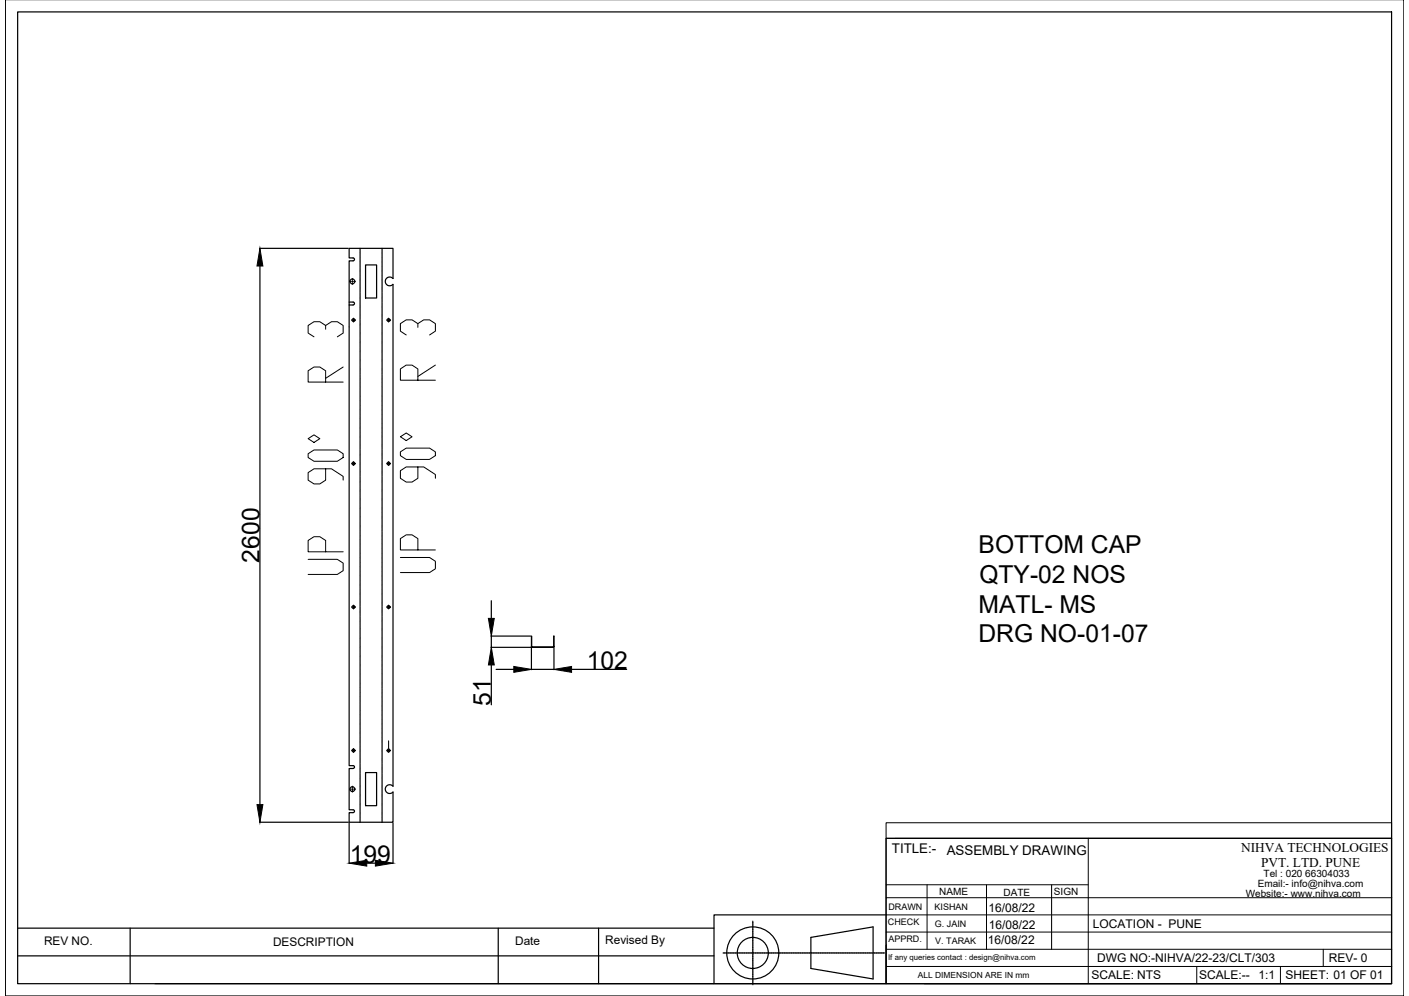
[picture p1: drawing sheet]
<svg xmlns="http://www.w3.org/2000/svg" width="297mm" height="210mm" viewBox="0 0 297 210" stroke-linecap="round" stroke-linejoin="round" font-family="sans-serif">
<!-- layer: 0 -->
<g fill="none" stroke="#000" stroke-width=".25">
<path d="M1.1 -.1v210h294.9v-210M3.7 2.5h289.7v204.8h-289.7zM54.7 52.3h18.7M54.8 56.1v113.5M75.9 52.3v.8M75.9 53.2v.1M75.9 53.4v.6M75.9 54.1v.2M75.9 54.4v.6M75.9 55.1v.1M75.9 55.3v.6M75.9 56v.2"/>
<path d="M75.9 56.3v.6M75.9 57v.1M75.9 57.2v.6M75.9 57.9v.2M75.9 58.2v.6M75.9 58.9v.1M75.9 59.1v.6M75.9 59.8v.1M77.1 55.8h2.3v7h-2.3zM80.5 52.3v.8M80.5 53.2v.1M80.5 53.4v.6"/>
<path d="M80.5 54.1v.2M80.5 54.4v.6M80.5 55.1v.1M80.5 55.3v.6M80.5 56v.2M80.5 56.3v.6M80.5 57v.1M80.5 57.2v.6M80.5 57.9v.2M80.5 58.2v.6M80.5 58.9v.1M80.5 59.1v.6"/>
<path d="M80.5 59.8v.1M73.6 68.9v-13.9l1-.1 .1-.2-.3-.3h-.8v-2.1h9.3l-.1 6.4a.93 .93 0 0 0-1.3 0 .93 .93 0 0 0 0 1.3 .93 .93 0 0 0 1.4-.1l-.1 105.8a.93 .93 0 0 0-1.3-.1 .93 .93 0 0 0 0 1.4 .93 .93 0 0 0 1.4-.1v6.4h-9.3v-2h.8M73.6 68.9v92.5h.8M75.9 60.1v.5M75.9 60.8v.1M75.9 61v.6M75.9 61.7v.1M75.9 61.9v.6M75.9 62.7v.1M80.5 60.1v.5M80.5 60.8v.1M80.5 61v.6"/>
<path d="M80.5 61.7v.1M80.5 61.9v.6M75.9 126.2v.6M75.9 126.9v.1M75.9 127.2v.6M75.9 127.9v.1M75.9 128.1v.6M75.9 128.8v.1M75.9 129.1v.5M75.9 129.8v.1M75.9 130v.6M75.9 130.7v.1"/>
<path d="M75.9 131v.5M75.9 131.7v.1M75.9 131.9v.6M75.9 132.6v.1M75.9 132.8v.6M75.9 133.5v.2M75.9 133.8v.6M75.9 134.5v.1M75.9 134.7v.6M75.9 135.4v.2M75.9 135.7v.6M75.9 136.4v.1"/>
<path d="M75.9 136.6v.6M75.9 137.3v.1M75.9 137.6v.6M75.9 138.3v.1M75.9 138.5v.6M75.9 139.2v.1M75.9 139.5v.6M80.5 126.2v.6M80.5 126.9v.1M80.5 127.2v.6M80.5 127.9v.1M80.5 128.1v.6"/>
<path d="M80.5 128.8v.1M80.5 129.1v.5M80.5 129.8v.1M80.5 130v.6M80.5 130.7v.1M80.5 131v.5M80.5 131.7v.1M80.5 131.9v.6M80.5 132.6v.1M80.5 132.8v.6M80.5 133.5v.2M80.5 133.8v.6"/>
<path d="M80.5 134.5v.1M80.5 134.7v.6M80.5 135.4v.2M80.5 135.7v.6M80.5 136.4v.1M80.5 136.6v.6M80.5 137.3v.1M80.5 137.6v.6M80.5 138.3v.1M80.5 138.5v.6M80.5 139.2v.1M80.5 139.5v.6"/>
<path d="M103.5 134.1h8.4M103.5 136.4h8.5v4.7M103.6 126.6v3.7M103.6 134.1v2.3M112 134.1l.1 2.1zM112 136.2l.2 .2M112.1 136.2l.1 .2M112.2 136.4h4.4h-4.4M112.2 136.4h.1M116.7 136.2v-2.1l.1 2.1M116.7 136.2h.1M116.7 136.2l-.1 .2"/>
<path d="M116.8 136.2l-.2 .2M116.8 136.4v4.7M75.9 140.2v.1M75.9 140.4v.6M75.9 141.1v.1M75.9 141.3v.6M75.9 142.1v.1M75.9 142.3v.6M75.9 143v.1M75.9 143.2v.6M75.9 143.9v.2M75.9 144.2v.6"/>
<path d="M75.9 144.9v.1M75.9 145.1v.6M75.9 145.8v.2M75.9 146.1v.6M75.9 146.8v.1M75.9 147v.6M75.9 147.7v.1M75.9 148v.6M75.9 148.7v.1M75.9 148.9v.6M75.9 149.6v.1M75.9 149.9v.5"/>
<path d="M75.9 150.6v.1M75.9 150.8v.6M75.9 151.5v.1M75.9 151.7v.6M75.9 152.5v.1M75.9 152.7v.6M75.9 153.4v.1M75.9 153.6v.6M75.9 154.3v.2M75.9 154.6v.6M75.9 155.3v.1M75.9 155.5v.6"/>
<path d="M75.9 156.2v.2M75.9 156.5v.6M75.9 157.2v.1M75.9 157.4v.6M75.9 158.1v.1M75.9 158.4v.6M75.9 159.1v.1M75.9 159.3v.6M80.5 140.2v.1M80.5 140.4v.6M80.5 141.1v.1M80.5 141.3v.6"/>
<path d="M80.5 142.1v.1M80.5 142.3v.6M80.5 143v.1M80.5 143.2v.6M80.5 143.9v.2M80.5 144.2v.6M80.5 144.9v.1M80.5 145.1v.6M80.5 145.8v.2M80.5 146.1v.6M80.5 146.8v.1M80.5 147v.6"/>
<path d="M80.5 147.7v.1M80.5 148v.6M80.5 148.7v.1M80.5 148.9v.6M80.5 149.6v.1M80.5 149.9v.5M80.5 150.6v.1M80.5 150.8v.6M80.5 151.5v.1M80.5 151.7v.6M80.5 152.5v.1M80.5 152.7v.6"/>
<path d="M80.5 153.4v.1M80.5 153.6v.6M80.5 154.3v.2M80.5 154.6v.6M80.5 155.3v.1M80.5 155.5v.6M80.5 156.2v.2M80.5 156.5v.6M80.5 157.2v.1M80.5 157.4v.6M80.5 158.1v.1M80.5 158.4v.6"/>
<path d="M80.5 159.1v.1M80.5 159.3v.6M103.6 140.1v8.4M104.6 141.1h3.7M112 141.1h4.8M120.5 141.1h11.6M54.7 173.3h18.7M73.6 173.5v8.5M74.4 161.3l.3 .2-.1 .4-1 .1v8.7h1l.1 .4-.3 .2M75.9 160v.1M75.9 160.3v.5M75.9 161v.1"/>
<path d="M75.9 161.2v.6M75.9 161.9v.1M75.9 162.1v.6M75.9 162.8v.2M75.9 163.1v.6M75.9 163.8v.1M75.9 164v.6M75.9 164.7v.2M75.9 165v.6M75.9 165.7v.1M75.9 165.9v.6M75.9 166.6v.2"/>
<path d="M75.9 166.9v.6M75.9 167.6v.1M75.9 167.8v.6M75.9 168.5v.1M75.9 168.8v.5M75.9 169.5v.1M75.9 169.7v.6M75.9 170.4v.1M75.9 170.6v.6M75.9 171.4v.1M75.9 171.6v.6M75.9 172.3v.1"/>
<path d="M75.9 172.5v.8M77.1 162.8h2.3v7h-2.3zM80.5 160v.1M80.5 160.3v.5M80.5 161v.1M80.5 161.2v.6M80.5 161.9v.1M80.5 162.1v.6M80.5 162.8v.2M80.5 163.1v.6M80.5 163.8v.1M80.5 164v.6"/>
<path d="M80.5 164.7v.2M80.5 165v.6M80.5 165.7v.1M80.5 165.9v.6M80.5 166.6v.2M80.5 166.9v.6M80.5 167.6v.1M80.5 167.8v.6M80.5 168.5v.1M80.5 168.8v.5M80.5 169.5v.1M80.5 169.7v.6"/>
<path d="M80.5 170.4v.1M80.5 170.6v.6M80.5 171.4v.1M80.5 171.6v.6M80.5 172.3v.1M80.5 172.5v.8M82.9 173.5v8.5M186.8 176.7h106.6v30.6h-106.6zM3.7 195.6h146.8M27.4 195.6v11.7M77.3 181.9h1.8M105 195.6v11.7"/>
<path d="M126.2 195.6v11.7M158.7 194.1v.3M158.7 194.4v.1M158.7 194.5v.3M158.7 194.9h.1M158.7 195v.3M158.7 195.4h.1M158.7 195.5v.3M158.7 195.8v.1M158.7 196v.3M158.7 196.3v.1M158.7 196.4v.3"/>
<path d="M158.7 196.8h.1M158.7 196.9v.3M158.7 197.3h.1M158.7 197.4v.3M158.7 197.7v.1M158.7 197.8v.3M158.7 198.2v.1M158.7 198.3v.3M158.7 198.7h.1M158.7 198.8v.3M158.7 199.2h.1M158.7 199.3v.3"/>
<path d="M158.7 199.6v.1M158.7 199.7v.3M170.9 197.6l13.2-2.3v11l-13.2-2.2zM186.8 192.8h-36.3v14.5h-117.8M3.7 201.4h146.8M150.5 207.3h36.3M152.4 200.8h.2M152.6 200.8h.1M152.8 200.8h.3M153.1 200.8h.1M153.2 200.8h.3M153.6 200.8h.1"/>
<path d="M153.7 200.8h.3M154.1 200.8h.1M154.2 200.8h.3M154.5 200.8h.1M154.7 200.8h.2M155 200.8h.1M155.1 200.8h.3M155.5 200.8h.1M155.6 200.8h.3M156 200.8h.1M156.1 200.8h.3M156.4 200.8h.1"/>
<path d="M156.5 200.8h.3M156.9 200.8h.1M157 200.8h.3M157.4 200.8h.1M157.5 200.8h.3M157.8 200.8h.1M158 200.8h.3M158.3 200.8h.1M158.4 200.8h.3M158.7 200.1v.1M158.7 200.2v.3M158.7 200.6h.1"/>
<path d="M158.7 200.7v.3M158.7 201v.1M158.7 201.2v.2M158.7 201.5v.1M158.7 201.6v.3M158.7 202h.1M158.7 202.1v.3M158.7 202.5h.1M158.7 202.6v.3M158.7 202.9v.1M158.7 203v.3M158.7 203.4v.1"/>
<path d="M158.7 203.5v.3M158.7 203.9h.1M158.7 204v.3M158.7 204.3v.1M158.7 204.5v.3M158.7 204.8v.1M158.7 204.9v.3M158.7 205.3v.1M158.7 205.4v.3M158.7 205.8h.1M158.7 205.9v.3M158.7 206.2v.1"/>
<path d="M158.7 206.4v.3M158.7 206.7v.1M158.7 206.8v.3M158.7 207.2h.1M158.7 207.3v.2M158.8 200.8h.1M158.9 200.8h.3M159.3 200.8h.1M159.4 200.8h.3M159.7 200.8h.1M159.8 200.8h.3M160.2 200.8h.1"/>
<path d="M160.3 200.8h.3M160.7 200.8h.1M160.8 200.8h.3M161.1 200.8h.1M161.3 200.8h.3M161.6 200.8h.1M161.7 200.8h.3M162.1 200.8h.1M162.2 200.8h.3M162.6 200.8h.1M162.7 200.8h.3M163 200.8h.1"/>
<path d="M163.2 200.8h.3M163.5 200.8h.1M163.6 200.8h.3M164 200.8h.1M164.1 200.8h.3M164.5 200.8h.1M164.6 200.8h.3M164.9 200.8h.1M165.1 200.8h.3M165.4 200.8h.1M165.5 200.8h.3M165.9 200.8h.1"/>
<path d="M166 200.8h.3M166.4 200.8h.1M166.5 200.8h.3M166.8 200.8h.1M166.9 200.8h.3M167.3 200.8h.1M167.4 200.8h.3M167.8 200.8h.1M167.9 200.8h.3M168.2 200.8h.1M168.4 200.8h.3M168.7 200.8h.1"/>
<path d="M168.8 200.8h.3M169.2 200.8h.1M169.3 200.8h.3M169.7 200.8h.1M169.8 200.8h.3M170.1 200.8h.1M170.3 200.8h.2M170.6 200.8h.1M170.7 200.8h.3M171.1 200.8h.1M171.2 200.8h.3M171.6 200.8h.1"/>
<path d="M171.7 200.8h.3M172 200.8h.1M172.1 200.8h.3M172.5 200.8h.1M172.6 200.8h.3M173 200.8h.1M173.1 200.8h.3M173.4 200.8h.1M173.6 200.8h.2M173.9 200.8h.1M174 200.8h.3M174.4 200.8h.1"/>
<path d="M174.5 200.8h.3M174.9 200.8h.1M175 200.8h.3M175.3 200.8h.1M175.4 200.8h.3M175.8 200.8h.1M175.9 200.8h.3M176.3 200.8h.1M176.4 200.8h.3M176.7 200.8h.1M176.9 200.8h.3M177.2 200.8h.1"/>
<path d="M177.3 200.8h.3M177.7 200.8h.1M177.8 200.8h.3M178.2 200.8h.1M178.3 200.8h.3M178.6 200.8h.1M178.8 200.8h.3M179.1 200.8h.1M179.2 200.8h.3M179.6 200.8h.1M179.7 200.8h.3M180.1 200.8h.1"/>
<path d="M180.2 200.8h.3M180.5 200.8h.1M180.6 200.8h.3M181 200.8h.1M181.1 200.8h.3M181.5 200.8h.1M181.6 200.8h.3M181.9 200.8h.1M182.1 200.8h.3M182.4 200.8h.1M182.5 200.8h.3M182.9 200.8h.1"/>
<path d="M183 200.8h.3M183.4 200.8h.1M183.5 200.8h.3M183.8 200.8h.1M184 200.8h.3M184.3 200.8h.1M184.4 200.8h.3M184.8 200.8h.1M184.9 200.8h.3M185.3 200.8h.1M185.4 200.8h.3M185.7 200.8h.1"/>
<path d="M185.9 200.8h.2M186.2 200.8h.1M186.3 200.8h.2M194.8 207.3h98.6"/>
<circle cx="74.3" cy="59.3" r=".51"/>
<circle cx="74.5" cy="127.9" r=".3"/>
<circle cx="81.9" cy="127.9" r=".3"/>
<circle cx="74.5" cy="158.2" r=".3"/>
<circle cx="81.9" cy="158.2" r=".3"/>
<circle cx="74.3" cy="166.3" r=".51"/>
<circle cx="158.7" cy="200.8" r="5.5"/>
<circle cx="158.7" cy="200.8" r="3.3"/>
</g>
<g fill="none" stroke="#000" stroke-width=".21">
<path d="M73.7 59.3h.4M74.3 59.2l-.1 .1M74.3 58.7v.4M74.3 59.6v.3M74.4 59.3l-.1 .1M74.5 59.3h.4M74.1 127.9h.2M74.5 127.8l-.1 .1M74.5 127.5v.2M74.5 128.2v.1M74.7 127.9l-.2 .2M74.8 127.9h.1"/>
<path d="M81.5 127.9h.2M81.9 127.8l-.1 .1M81.9 127.5v.2M81.9 128.2v.1M82 127.9l-.1 .2M82.2 127.9h.1M74.1 158.2h.2M74.5 158l-.1 .2M74.5 157.7v.2M74.5 158.4v.2M74.7 158.2l-.2 .1M74.8 158.2h.1"/>
<path d="M81.5 158.2h.2M81.9 158l-.1 .2M81.9 156.1v1.8M81.9 158.4v.2M82 158.2l-.1 .1M82.2 158.2h.1M73.7 166.3h.4M74.3 166.2l-.1 .1M74.3 165.7v.4M74.3 166.5v.4M74.4 166.3l-.1 .1M74.5 166.3h.4"/>
<path d="M186.8 173.4h106.6v3.3h-106.6zM186.8 176.7v30.6M188.6 176.7h104.8M229.4 176.7v30.6M186.8 196.4h106.6M186.8 192.8h106.6M186.8 189.2h106.6M186.8 186.5h42.6M195.4 186.5v13.6M208 186.5v13.6M221.7 186.5v13.6M186.8 200.1h106.6"/>
<path d="M186.8 203.7h106.6M252.3 203.7v3.6M269.9 203.7v3.6M279 200.1v3.6"/>
</g>
<path d="M54.8 52.3l.6 3.8h-1.2zM103 130.3h1.2l-.6 3.8zM103.6 136.4l.6 3.7h-1.2zM108.3 140.5l3.7 .6-3.7 .6zM116.8 141.1l3.7-.6v1.2zM54.2 169.6h1.2l-.6 3.7zM73.6 181.9l3.7-.6v1.2zM79.1 181.3l3.8 .6-3.8 .6z" fill="#000" stroke="#000" stroke-width=".21"/>
<g font-size="11.9">
<text x="73.7" y="122.4" transform="rotate(-90 73.7 122.4)">UP 90° R 3</text>
<text x="93.1" y="122.1" transform="rotate(-90 93.1 122.1)">UP 90° R 3</text>
</g>
<g font-size="5.2">
<text x="54.7" y="118.5" transform="rotate(-90 54.7 118.5)">2600</text>
<text x="206.3" y="116.6">BOTTOM CAP</text>
<text x="206.5" y="122.9">QTY-02 NOS</text>
<text x="206.3" y="129.1">MATL- MS</text>
<text x="206.3" y="135.4">DRG NO-01-07</text>
<text x="123.7" y="141">102</text>
<text x="103.5" y="148.7" transform="rotate(-90 103.5 148.7)">51</text>
<text x="73.7" y="181.8">199</text>
</g>
<g font-size="2.8">
<text x="188" y="179.7">TITLE:-</text>
<text x="261.7" y="179.6">NIHVA TECHNOLOGIES</text>
<text x="199.6" y="180.1">ASSEMBLY DRAWING</text>
<text x="265.9" y="182.8">PVT. LTD. PUNE</text>
</g>
<g font-size="2.5">
<text x="208.4" y="192.2">16/08/22</text>
<text x="208.4" y="195.8">16/08/22</text>
<text x="230.4" y="195.5">LOCATION - PUNE</text>
<text x="9.3" y="199.2">REV NO.</text>
<text x="57.6" y="199.4">DESCRIPTION</text>
<text x="108.6" y="199.1">Date</text>
<text x="127.6" y="198.9">Revised By</text>
<text x="208.3" y="198.9">16/08/22</text>
<text x="231.3" y="202.7">DWG NO:-NIHVA/22-23/CLT/303</text>
<text x="280.1" y="202.7">REV- 0</text>
<text x="230.1" y="206.4">SCALE: NTS</text>
<text x="252.8" y="206.4">SCALE:--</text>
<text x="265.3" y="206.4">1:1</text>
<text x="271" y="206.4">SHEET: 01 OF 01</text>
</g>
<g font-size="2.1">
<text x="266.4" y="184.9">Tel : 020 66304033</text>
<text x="198" y="188.7">NAME</text>
<text x="211.6" y="188.7">DATE</text>
<text x="222.2" y="188.5">SIGN</text>
<text x="262.6" y="188.9">Website:- www.nihva.com</text>
<text x="265.1" y="187">Email:- info@nihva.com</text>
</g>
<g font-size="1.9">
<text x="187.3" y="191.8">DRAWN</text>
<text x="197" y="191.7">KISHAN</text>
<text x="187.2" y="195">CHECK</text>
<text x="197.1" y="195.3">G. JAIN</text>
<text x="187.3" y="198.6">APPRD.</text>
<text x="197.2" y="198.9">V. TARAK</text>
</g>
<text font-size="1.8" x="193.5" y="206.1">ALL DIMENSION ARE IN mm</text>
<text font-size="1.6" x="187.2" y="202.4">If any queries contact : design@nihva.com</text>
</svg>
